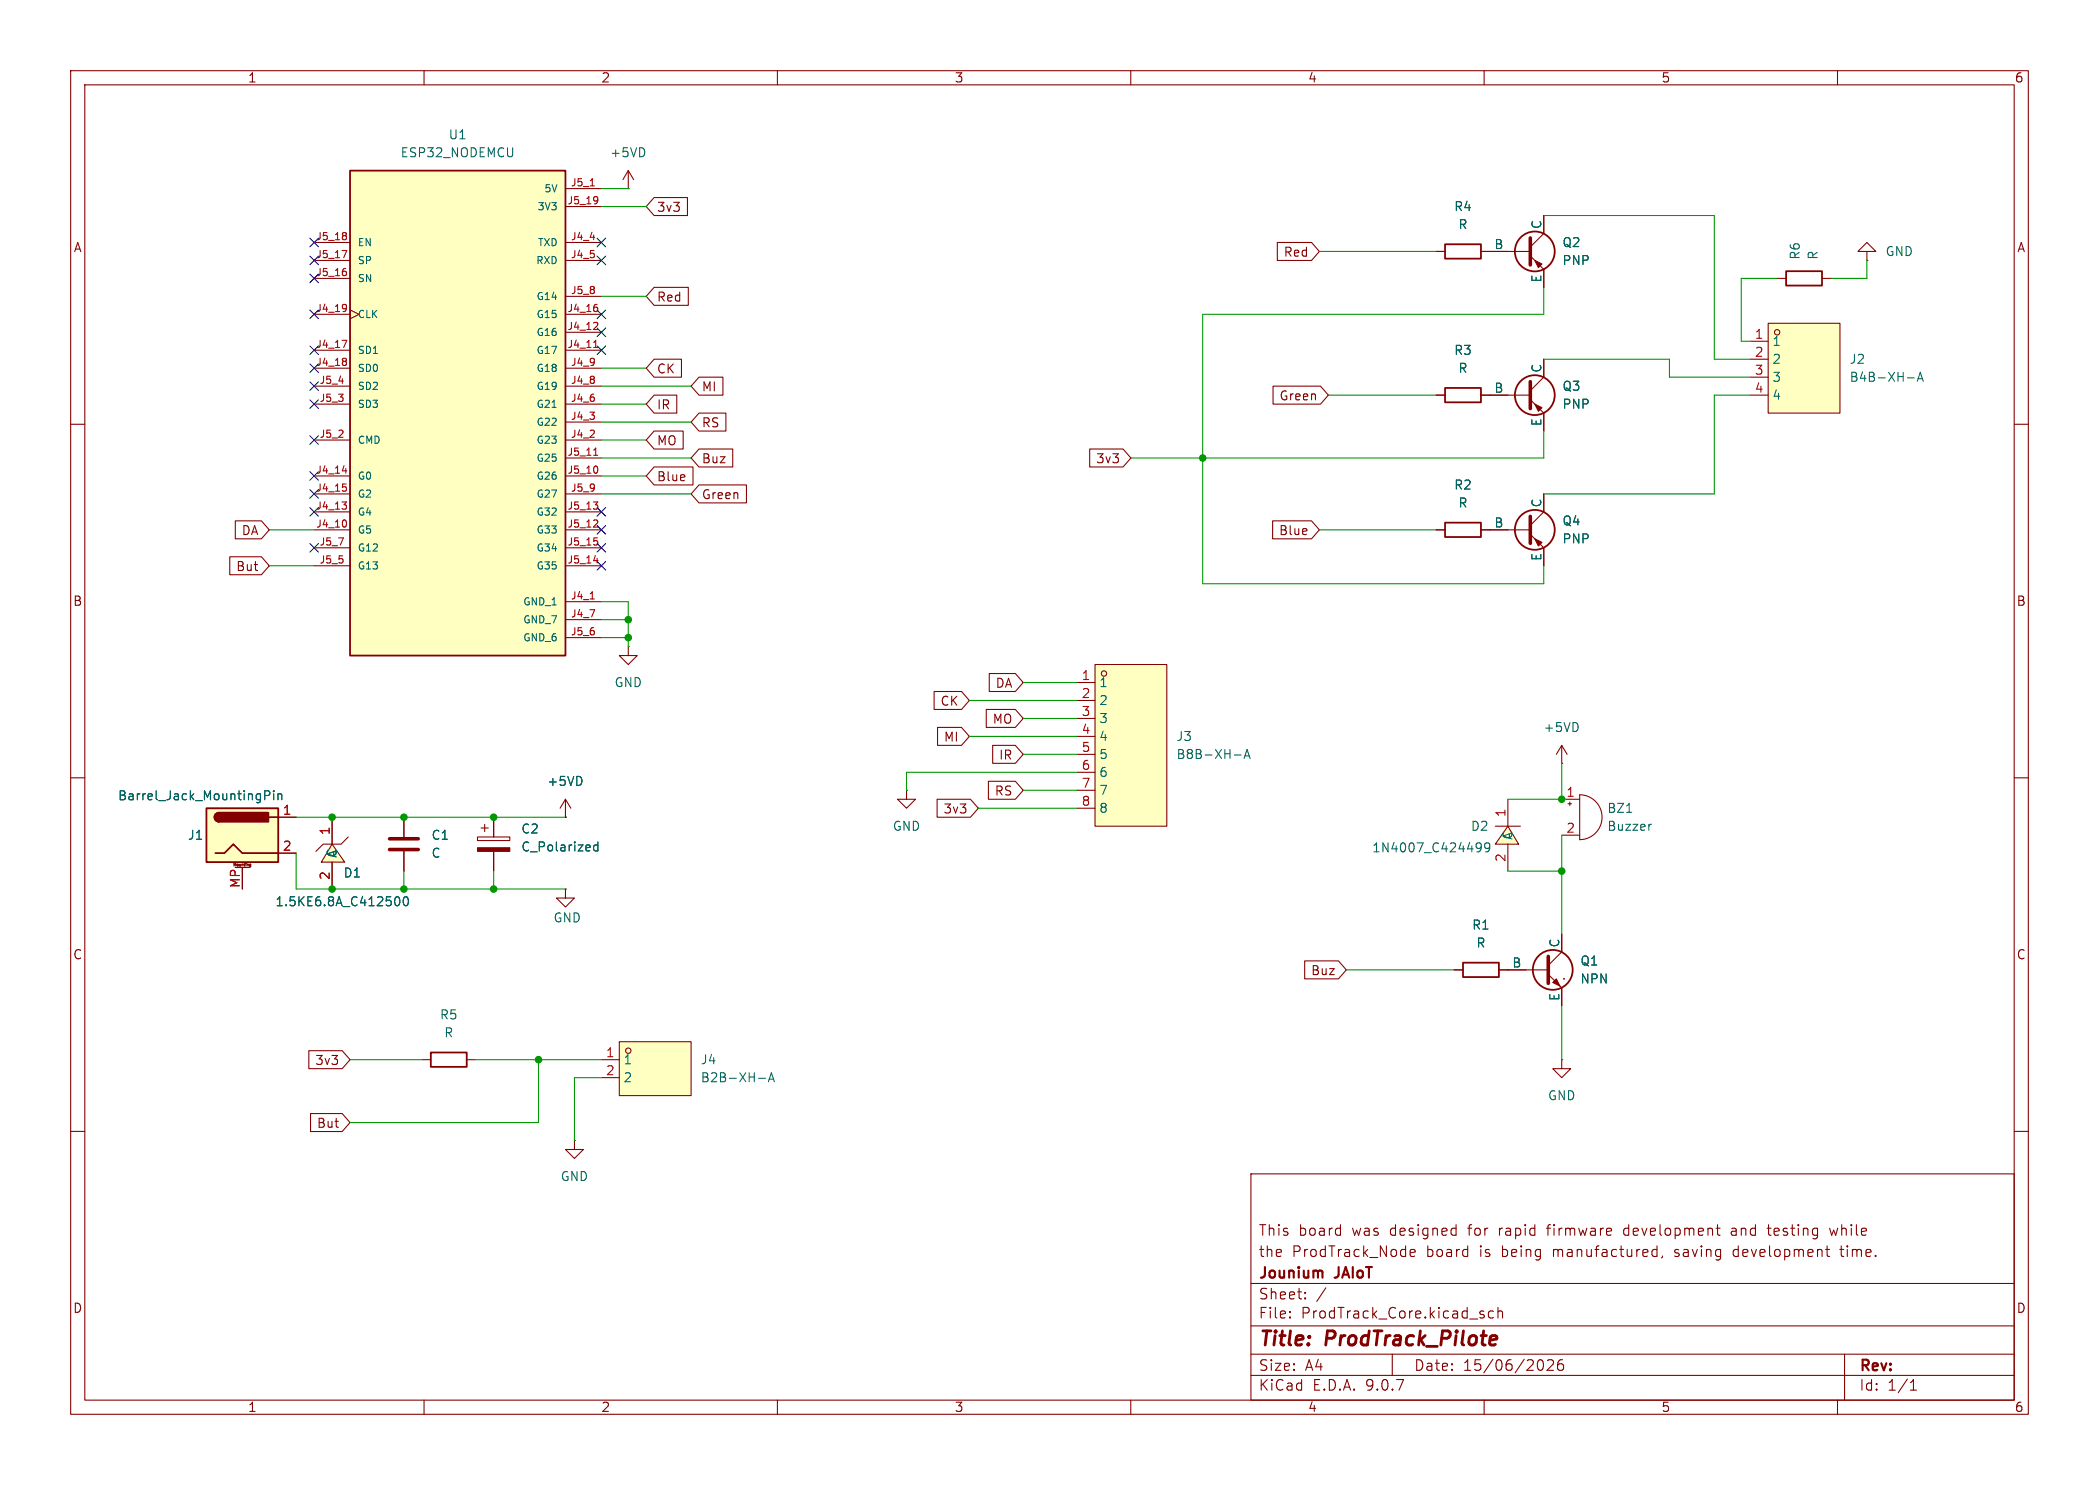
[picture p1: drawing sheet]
<svg xmlns="http://www.w3.org/2000/svg" width="297mm" height="210mm" viewBox="0 0 297 210" stroke-linecap="round" stroke-linejoin="round" font-family="sans-serif">
<g fill="none" stroke="#840000" stroke-width=".15">
<path d="M10 10h277v190h-277zM12 12h273v186h-273zM60 10v2M110 10v2M160 10v2M210 10v2M260 10v2M10 60h2M210.8 74.9h5.7M216.5 75.6l1.9 1.9v2.5M218.4 69.9v2.5l-1.9 1.9M285 60h2"/>
<path d="M10 110h2M285 110h2M59.7 149.9h1.3M66 149.9h1.3M10 160h2M177 166h108v32h-108zM199.5 177.2l.7-.1v-.3l-.5-.1-.2 .2 .1 .7 .1 .1 .5-.1M205.9 173.7l.1 .1M206 173.2v1.5M206 174.6l-.1 .1M229.8 173.8l-.1 .2 .1 .6M234 176.7l.5 .1"/>
<path d="M234.5 177.6l-.5 .1M234.5 176.2v1.5M235.2 177.6l-.1 .3M242.8 173.7h.6M243.1 174.6l.3 .1M245.3 176.8l-.1 .2 .1 .6M245.5 173.7l-.5 .1M245.5 174.1h-.3a.29 .29 0 0 0-.2 .3 .29 .29 0 0 0 .2 .3h.3M250 173.7h.6M250.2 173.2v1.3l.1 .1 .3 .1M258.3 176.7h.6M258.6 177.6l.3 .1"/>
<path d="M258.9 173.7l.3 1 .3-.7M260.3 176.7h.6M260.5 176.2v1.3l.2 .2M285 160h2M60 198v2M110 198v2M160 198v2M177 194.5h108M177 191.5h108M177 187.5h108M177 181.5h108M182.5 186.3h.1l-.1 .1"/>
<path d="M182.5 186.3v.1M182.5 185.5v.1M182.5 185.5h.1l-.1 .1M184.7 183.6v.1M184.7 183.6h-.1l.1 .1M184.7 182.8v.1M184.7 182.8h-.1l.1 .1M187.6 182.1l-1.3 2M197 191.5v3M209.8 185.9l.2 .2v.2l-.2 .1M209.8 185.4l.2 .1M210 198v2"/>
<path d="M211.3 185.5l-.4-.1-.3 .3v.4l.1 .2 .2 .1 .4-.1M212 185.5a.37 .37 0 0 1 .6 .1v.8M212 184.9v1.5M218 192.3a.94 .94 0 0 1 0 1.5M219 192.4l.2-.1 .5 .1a.41 .41 0 0 1 0 .5l-.8 .9h.9M221.1 192.3a.59 .59 0 0 0-.7 .6v.6l.1 .2 .5 .1 .2-.1v-.5l-.1-.3h-.4l-.3 .3M260 198v2M261 191.5v6.5M270.3 196.6h.9M270.3 195.5l.4-.4v1.5"/>
</g>
<path d="M211.6 188.9l.1 .1 .1 .4-1 .1" fill="none" stroke="#840000" stroke-width=".4"/>
<g fill="none" stroke="#840000" stroke-width=".25">
<path d="M61 148.8h5v2.1h-5z"/>
<circle cx="217.2" cy="74.9" r="2.82"/>
</g>
<path d="M216.5 73v3.8" fill="none" stroke="#840000" stroke-width=".51"/>
<path d="M217.2 76.2l1 .5-.5 .5z" fill="#840000" stroke="#840000" stroke-width=".15"/>
<path d="M154.9 94h10.2v22.8h-10.2z" fill="#ffffc2"/>
<g fill="none" stroke="#840000" stroke-width=".15">
<path d="M88.9 91.4v1.3h1.3l-1.3 1.3-1.3-1.3h1.3M88.9 91.4h.1M152.4 96.5h2.5M152.4 99.1h2.5M154.9 94h10.2v22.8h-10.2zM67.6 118.4h4.5v.5h-4.5zM68.1 117.1h1M68.6 116.6v1M69.8 115.6v2.8M152.4 101.6h2.5M152.4 104.1h2.5M152.4 106.7h2.5"/>
<path d="M152.4 109.2h2.5M152.4 111.8h2.5M152.4 114.3h2.5M69.8 120.4v2.8M80 125.7v1.3h1.3l-1.3 1.3-1.3-1.3h1.3M80 125.7h.1M221 149.9v1.2h1.2l-1.2 1.3-1.3-1.3h1.3M221 149.9h.1"/>
<circle cx="156.2" cy="95.3" r=".38"/>
</g>
<path d="M84.6 119.1v1.2M84.6 119.6l-.4-.1-.2 .2v.4l.1 .2h.5M174.6 106.8h1M176 107.3l.5-1.3 .4 1.3M176.2 106.9h.6" fill="none" stroke="#006464" stroke-width=".15"/>
<path d="M67.6 119.9h4.5v.5h-4.5z" fill="#840000" stroke="#840000" stroke-width=".15"/>
<path d="M29.2 114.3h10.2v7.6h-10.2z" fill="#ffffc2"/>
<path d="M204.5 73.9h5v2h-5zM29.2 114.3h10.2v7.6h-10.2zM31 114.9a.64 .64 0 0 0-.6 .7 .64 .64 0 0 0 .6 .6M38.1 115.6h1.3M30.5 120.7h1.2l1.3-1.3 1.3 1.3h5.1" fill="none" stroke="#840000" stroke-width=".25"/>
<g fill="#840000" stroke="#840000" stroke-width=".25">
<path d="M30.5 115.1l.5-.2v1.3a.63 .63 0 0 1-.6-.4 .63 .63 0 0 1 .1-.7z"/>
<path d="M31 114.9h7v1.3h-7z"/>
</g>
<g fill="none" stroke="#840000" stroke-width=".15">
<path d="M203.2 74.9h1.3M209.5 74.9h1.3M39.4 115.6h2.5M221 108h.1M221 105.4l-.8 1.3M221 105.4l.7 1.3M221 105.4v2.6M33.1 122.5v-.4l.1 .3 .2-.3v.4M33.3 122.7h2M34.3 122.7v3M34.6 122.1v.3M34.8 122.1h.1"/>
<path d="M35.3 122.6h.1M35.5 122.6h-.1M35.5 122.5l-.2-.1v-.2h.2v.4M39.4 120.7h2.5"/>
</g>
<path d="M37.5 112.5l.6-.1 .1-.1-.1-.3-.2-.2h-.4v1.3M38.7 111.8v.2M38.7 112.3v.8M39.3 112.3v.8M39.3 112.4l.2-.1h.3l.1 .8" fill="none" stroke="#006464" stroke-width=".15"/>
<path d="M213.4 116.8l1.5 2.6h-3.3z" fill="#ffffc2"/>
<g fill="none" stroke="#840000" stroke-width=".15">
<path d="M80 115.6h.1M80 113l-.8 1.3M80 113l.8 1.3M80 113v2.6M211.6 116.8h3.5M213.4 116.8l1.5 2.6h-3.3zM213.4 113v3.8M213.4 119.4v3.8M221 113h2.5M221 118.1h2.5M221.9 113.7h.5M222.1 113.4v.5"/>
<path d="M223.5 112.4a3.2 3.2 0 0 1 3.2 3.2 3.2 3.2 0 0 1-3.2 3.1zM213.4 137.2h5.7M219.1 137.8l1.9 1.9v2.5M221 132.1v2.5l-1.9 1.9M221.2 138.4h.1"/>
</g>
<path d="M208.9 119.3l.2-.1 .4 .1a.84 .84 0 0 1-.3 1.2h-.2M209.6 119.7l-.3 .3-.4-.1M210.8 119.7l-.2 .3-.4-.1-.1-.2v-.3l.1-.1 .4-.1 .1 .1a.84 .84 0 0 1-.3 1.2h-.2M230.2 114.9h.7M233.7 116.6h-.3" fill="none" stroke="#006464" stroke-width=".15"/>
<path d="M219.1 135.3v3.8" fill="none" stroke="#840000" stroke-width=".51"/>
<circle cx="219.7" cy="137.2" r="2.82" fill="none" stroke="#840000" stroke-width=".25"/>
<path d="M219.7 138.9l.5-.5 .5 1z" fill="#840000" stroke="#840000" stroke-width=".15"/>
<path d="M47 119.4l1.8 2.5h-3.3z" fill="#ffffc2"/>
<path d="M88.9 26.7h.1M88.9 24.1l-.8 1.3M88.9 24.1l.8 1.3M88.9 24.1v2.6M47 119.4l1.8 2.5h-3.3zM47 115.6v3.8M49.3 118.4l-1 1h-2.6l-1 1M47 121.9v3.8" fill="none" stroke="#840000" stroke-width=".15"/>
<path d="M56 126.9l.1-.1a.69 .69 0 0 1 .4 1.2l-.2 .1-.3-.1M57.2 126.9l.2-.1a.69 .69 0 0 1 .3 1.2l-.2 .1a.69 .69 0 0 1-.3-1.2z" fill="none" stroke="#006464" stroke-width=".15"/>
<path d="M49.5 24.1h30.5v68.6h-30.5z" fill="#ffffc2"/>
<g fill="none" stroke="#840000" stroke-width=".25">
<path d="M49.5 24.1h30.5v68.6h-30.5zM252.7 38.4h5.1v2h-5.1zM207 136.1h5.1v2.1h-5.1z"/>
<circle cx="217.2" cy="35.6" r="2.82"/>
</g>
<g fill="none" stroke="#840000" stroke-width=".15">
<path d="M44.4 34.3h5.1M44.4 36.8h5.1M44.4 39.4h5.1M80 34.3h5.1M80 36.8h5.1M80 26.7h5.1M80 29.2h5.1M210.8 35.6h5.7M216.5 36.2l1.9 1.9v2.5M218.4 30.5v2.5l-1.9 1.9M251.5 39.4h1.2M257.8 39.4h1.3"/>
<path d="M264.2 35.6h1.2l-1.2-1.3-1.3 1.3h1.3v1.2M264.2 36.8h.1M44.4 44.5h5.1M44.4 49.5h5.1M44.4 52.1h5.1M44.4 54.6h5.1M44.4 57.2h5.1M49.5 43.8l1.3 .7-1.3 .6M80 44.5h5.1M80 49.5h5.1M80 52.1h5.1M80 54.6h5.1"/>
<path d="M80 57.2h5.1M80 41.9h5.1M80 47h5.1M80 59.7h5.1M44.4 62.2h5.1M44.4 67.3h5.1M44.4 69.9h5.1M44.4 72.4h5.1M44.4 74.9h5.1M44.4 77.5h5.1M80 62.2h5.1M80 67.3h5.1"/>
<path d="M80 69.9h5.1M80 72.4h5.1M80 74.9h5.1M80 77.5h5.1M80 64.8h5.1M44.4 80h5.1M80 80h5.1M80 85.1h5.1M80 87.6h5.1M80 90.2h5.1M128.3 111.8v1.2h1.2l-1.2 1.3-1.3-1.3h1.3M128.3 111.8h.1"/>
<path d="M205.7 137.2h1.3M212.1 137.2h1.3"/>
</g>
<g fill="none" stroke="#a90000" stroke-width=".15">
<path d="M48.4 35.4h.7l-.5 1M48.9 32.9l.1 .2-.1 .2M48.9 33.4l.1 .1-.1 .4M48.9 38.4l.1 .1-.1 .4M83.5 26.3h.6M84.5 27.9a.86 .86 0 0 1-.1 .8M84.6 28.2l-.1 .2M48.4 48.1h.7l-.5 1M48.9 43.1h.1a.86 .86 0 0 1-.1 .9M48.9 50.7l.1 .2-.1 .2M48.9 51.2l.1 .1-.1 .3M49 43.5l-.1 .1"/>
<path d="M84 49.1h.6M84.2 48.3l.1-.2v1M84.4 45.6l.2 .2-.1 .2-.5 .6h.6M84.5 43.5l.1 .1-.1 .4M48.4 71h.6l-.3 .4M48.4 66.6h.7M48.5 68.4h.5M48.9 68.9l.1 .1-.1 .4M48.9 71.4l.1 .2-.1 .4M48.9 73.6l.1 .3-.1 .5M84 71h.6l-.4 .4M84 64.4h.6"/>
<path d="M84 79.3h.6M84 76.1h.5M84.2 63.5l.1-.1v1M84.4 73.5l.2 .2-.1 .3-.5 .5h.6M84.5 66l.1 .3-.1 .5M84.5 71.4l.1 .2-.1 .4M84.5 76.5l.1 .1-.1 .4M83.5 84.7h.6"/>
</g>
<path d="M78.1 57.6h.6" fill="none" stroke="#006464" stroke-width=".15"/>
<path d="M216.5 33.7v3.8" fill="none" stroke="#840000" stroke-width=".51"/>
<path d="M217.2 36.8l1 .5-.5 .5z" fill="#840000" stroke="#840000" stroke-width=".15"/>
<path d="M250.2 45.7h10.1v12.7h-10.1z" fill="#ffffc2"/>
<g fill="none" stroke="#840000" stroke-width=".15">
<path d="M203.2 55.9h1.3M209.5 55.9h1.3M247.6 48.3h2.6M247.6 50.8h2.6M247.6 53.3h2.6M247.6 55.9h2.6M250.2 45.7h10.1v12.7h-10.1zM81.3 161.3v1.3h1.2l-1.2 1.2-1.3-1.2h1.3M81.3 161.3h.1"/>
<circle cx="251.5" cy="47" r=".38"/>
</g>
<path d="M269.9 53.4h1M271.3 53.9l.4-1.3 .4 1.3M271.4 53.6h.6" fill="none" stroke="#006464" stroke-width=".15"/>
<path d="M204.5 54.9h5v2h-5z" fill="none" stroke="#840000" stroke-width=".25"/>
<path d="M87.6 147.3h10.2v7.6h-10.2z" fill="#ffffc2"/>
<g fill="none" stroke="#840000" stroke-width=".15">
<path d="M92.6 27.9h4.7v2.6h-4.7l-1.2-1.3zM180.7 34.3h4.9l1.1 1.3-1.1 1.2h-4.9zM203.2 35.6h1.3M209.5 35.6h3.9M218.4 30.5v2.5M218.4 38.1v2.5M92.6 55.9h3.2v2.5h-3.2l-1.2-1.2zM92.6 40.6h4.8v2.6h-4.8l-1.2-1.3zM92.6 50.8h3.8v2.5h-3.8l-1.2-1.2zM98.9 53.3h3.4v2.6h-3.4l-1.1-1.3zM98.9 58.4h3.8v2.6h-3.8l-1.1-1.3zM180.1 54.6h6.7l1.2 1.3-1.2 1.3h-6.7z"/>
<path d="M203.2 55.9h1.3M209.5 55.9h7M216.5 56.5l1.9 1.9v2.6M218.4 50.8v2.5l-1.9 1.9M32.5 78.7h4.5l1.1 1.3-1.1 1.3h-4.5zM33.3 73.7h3.7l1.1 1.2-1.1 1.3h-3.7zM92.6 61h4.1v2.5h-4.1l-1.2-1.3zM92.6 66h5.5v2.6h-5.5l-1.2-1.3zM98.9 63.5h4.8v2.5h-4.8l-1.1-1.2zM98.9 68.6h6.7v2.5h-6.7l-1.1-1.2zM154.2 63.5h4.7l1.1 1.3-1.1 1.2h-4.7zM180.1 73.7h5.5l1.1 1.2-1.1 1.3h-5.5z"/>
<path d="M203.2 74.9h1.3M209.5 74.9h3.9M218.4 69.9v2.5M218.4 77.5v2.5M132.2 97.8h3.8l1.2 1.3-1.2 1.2h-3.8zM140 95.2h3.7l1.1 1.3-1.1 1.3h-3.7zM39.4 115.6h2.5M47 115.6v3.8M57.1 115.6v2.8M69.8 115.6v2.8M80 115.6h.1M132.6 113h4.7l1.1 1.3-1.1 1.3h-4.7z"/>
<path d="M132.7 102.9h3.3l1.2 1.2-1.2 1.3h-3.3zM139.6 100.3h4.1l1.1 1.3-1.1 1.3h-4.1zM139.9 110.5h3.8l1.1 1.3-1.1 1.2h-3.8zM140.5 105.4h3.2l1.1 1.3-1.1 1.3h-3.2zM34.3 122.7v3M39.4 120.7h2.5M47 121.9v3.8M57.1 120.4v2.8M69.8 120.4v2.8M184.6 135.9h4.8l1.1 1.3-1.1 1.2h-4.8zM205.7 137.2h1.3M212.1 137.2h3.8"/>
<path d="M221 132.1v2.5M221 139.7v2.5M43.7 148.6h4.7l1.1 1.3-1.1 1.2h-4.7zM43.9 157.5h4.5l1.1 1.3-1.1 1.2h-4.5zM85.1 149.9h2.5M85.1 152.4h2.5M87.6 147.3h10.2v7.6h-10.2z"/>
<circle cx="88.9" cy="148.6" r=".38"/>
</g>
<path d="M37.5 112.5l.6-.1 .1-.1-.1-.3-.2-.2h-.4v1.3M38.7 111.8v.2M38.7 112.3v.8M39.3 112.3v.8M39.3 112.4l.2-.1h.3l.1 .8M84.6 119.1v1.2M84.6 119.6l-.4-.1-.2 .2v.4l.1 .2h.5M56 126.9l.1-.1a.69 .69 0 0 1 .4 1.2l-.2 .1-.3-.1M57.2 126.9l.2-.1a.69 .69 0 0 1 .3 1.2l-.2 .1a.69 .69 0 0 1-.3-1.2zM107.3 152.5h1M108.7 153l.4-1.3 .5 1.3M108.8 152.6h.7" fill="none" stroke="#006464" stroke-width=".15"/>
<g fill="none" stroke="#840000" stroke-width=".25">
<path d="M204.5 34.5h5v2.1h-5z"/>
<circle cx="217.2" cy="55.9" r="2.82"/>
</g>
<path d="M216.5 54v3.8M55.1 118.6h4.1M55.1 120.1h4.1" fill="none" stroke="#840000" stroke-width=".51"/>
<path d="M217.2 57.2l1 .5-.5 .5z" fill="#840000" stroke="#840000" stroke-width=".15"/>
<g fill="none" stroke="#009600" stroke-width=".15">
<path d="M85.1 26.7h3.8M85.1 29.2h6.3M186.7 35.6h16.5M218.4 30.5h24.2v20.3h5M251.5 39.4h-5.1v8.9h1.2M264.2 36.8v2.6h-5.1M85.1 52.1h6.3M85.1 57.2h6.3M85.1 59.7h12.7M85.1 54.6h12.7M85.1 41.9h6.3M188 55.9h15.2"/>
<path d="M218.4 40.6v3.9h-48.2v38.1h48.2v-2.6M218.4 50.8h17.8v2.5h11.4M247.6 55.9h-5v14h-24.2M38.1 74.9h6.3M85.1 69.9h12.7M85.1 64.8h12.7M85.1 62.2h6.3M85.1 67.3h6.3M186.7 74.9h16.5M218.4 61v3.8h-58.4M38.1 80h6.3M85.1 90.2h3.8"/>
<path d="M85.1 85.1h3.8v6.3M85.1 87.6h3.8M137.2 99.1h15.2M144.8 96.5h7.6M41.9 115.6h38.1M137.2 104.1h15.2M138.4 114.3h14M144.8 106.7h7.6M144.8 111.8h7.6M144.8 101.6h7.6M152.4 109.2h-24.1v2.6M221 108v5h-7.6"/>
<path d="M221 118.1v14M41.9 120.7v5h38.1M57.1 123.2v2.5M69.8 123.2v2.5M190.5 137.2h15.2M213.4 123.2h7.6M49.5 149.9h10.2M67.3 149.9h17.8M76.2 149.9v8.9h-26.7M85.1 152.4h-3.8v8.9M221 142.2v7.7"/>
</g>
<g fill="none" stroke="#000084" stroke-width=".15">
<path d="M43.8 33.7l1.3 1.2M43.8 36.2l1.3 1.2M43.8 38.8l1.3 1.2M45.1 33.7l-1.3 1.2M45.1 36.2l-1.3 1.2M45.1 38.8l-1.3 1.2M84.5 36.2l1.2 1.2M84.5 33.7l1.2 1.2M85.7 36.2l-1.2 1.2M85.7 33.7l-1.2 1.2M43.8 48.9l1.3 1.2M43.8 54l1.3 1.2"/>
<path d="M43.8 56.5l1.3 1.3M43.8 43.8l1.3 1.3M43.8 51.5l1.3 1.2M45.1 48.9l-1.3 1.2M45.1 54l-1.3 1.2M45.1 56.5l-1.3 1.3M45.1 43.8l-1.3 1.3M45.1 51.5l-1.3 1.2M84.5 48.9l1.2 1.2M84.5 46.4l1.2 1.2M84.5 43.8l1.2 1.3M85.7 48.9l-1.2 1.2"/>
<path d="M85.7 46.4l-1.2 1.2M85.7 43.8l-1.2 1.3M43.8 71.8l1.3 1.2M43.8 66.7l1.3 1.2M43.8 61.6l1.3 1.2M43.8 69.2l1.3 1.3M43.8 76.9l1.3 1.2M45.1 71.8l-1.3 1.2M45.1 66.7l-1.3 1.2M45.1 61.6l-1.3 1.2M45.1 69.2l-1.3 1.3M45.1 76.9l-1.3 1.2"/>
<path d="M84.5 74.3l1.2 1.2M84.5 71.8l1.2 1.2M84.5 79.4l1.2 1.2M84.5 76.9l1.2 1.2M85.7 74.3l-1.2 1.2M85.7 71.8l-1.2 1.2M85.7 79.4l-1.2 1.2M85.7 76.9l-1.2 1.2"/>
</g>
<g fill="#009600" stroke="#009600" stroke-width=".15">
<circle cx="76.2" cy="149.9" r=".46"/>
<circle cx="69.8" cy="125.7" r=".46"/>
<circle cx="69.8" cy="115.6" r=".46"/>
<circle cx="47" cy="125.7" r=".46"/>
<circle cx="47" cy="115.6" r=".46"/>
<circle cx="57.1" cy="125.7" r=".46"/>
<circle cx="57.1" cy="115.6" r=".46"/>
<circle cx="88.9" cy="90.2" r=".46"/>
<circle cx="88.9" cy="87.6" r=".46"/>
<circle cx="170.2" cy="64.8" r=".46"/>
<circle cx="221" cy="113" r=".46"/>
<circle cx="221" cy="123.2" r=".46"/>
</g>
<g font-size="2.8" fill="#840000">
<text x="178" y="190.9">Title:</text>
<text x="187.7" y="190.9">ProdTrack_Pilote</text>
</g>
<g font-size="2.1" fill="#840000">
<text x="178" y="178">the</text>
<text x="178" y="175">This</text>
<text x="182.8" y="178">ProdTrack_Node</text>
<text x="183.7" y="175">board</text>
<text x="191.4" y="175">was</text>
<text x="196.8" y="175">designed</text>
<text x="201.9" y="178">board</text>
<text x="208.1" y="175">for</text>
<text x="209.5" y="178">is</text>
<text x="212.5" y="175">rapid</text>
<text x="212.8" y="178">being</text>
<text x="219.5" y="175">firmware</text>
<text x="220.1" y="178">manufactured,</text>
<text x="230.5" y="175">development</text>
<text x="237.5" y="178">saving</text>
<text x="245.8" y="175">and</text>
<text x="246" y="178">development</text>
<text x="251.2" y="175">testing</text>
<text x="260.1" y="175">while</text>
<text x="261.3" y="178">time.</text>
<text x="178" y="184">Sheet:</text>
<text x="178" y="181.2">Jounium</text>
<text x="189" y="181.2">JAIoT</text>
<text x="178" y="186.7">File:</text>
<text x="184.1" y="186.7">ProdTrack_Core.kicad_sch</text>
<text x="178" y="196.9">KiCad</text>
<text x="178" y="194.1">Size:</text>
<text x="184.7" y="194.1">A4</text>
<text x="185.7" y="196.9">E.D.A.</text>
<text x="193.3" y="196.9">9.0.7</text>
<text x="200" y="194.1">Date:</text>
<text x="207" y="194.1">15/06/2026</text>
<text x="263" y="194.3">Rev:</text>
<text x="263" y="196.9">Id:</text>
<text x="267.1" y="196.9">1/1</text>
</g>
<g font-size="1.8" fill="#840000">
<text x="35" y="11.9">1</text>
<text x="85" y="11.9">2</text>
<text x="135" y="11.9">3</text>
<text x="185" y="11.9">4</text>
<text x="235" y="11.9">5</text>
<text x="285" y="11.9">6</text>
<text x="10.3" y="35.9">A</text>
<text x="92.9" y="30.2">3v3</text>
<text x="285.3" y="35.9">A</text>
<text x="181.6" y="36.5">Red</text>
<text x="92.9" y="42.9">Red</text>
<text x="92.9" y="53">CK</text>
<text x="92.9" y="58.1">IR</text>
<text x="99.2" y="55.6">MI</text>
<text x="180.9" y="56.8">Green</text>
<text x="92.9" y="63.2">MO</text>
<text x="99.2" y="60.6">RS</text>
<text x="99.2" y="65.7">Buz</text>
<text x="155" y="65.7">3v3</text>
<text x="92.9" y="68.3">Blue</text>
<text x="99.2" y="70.8">Green</text>
<text x="34.1" y="75.9">DA</text>
<text x="180.9" y="75.9">Blue</text>
<text x="33.3" y="81">But</text>
<text x="10.3" y="85.9">B</text>
<text x="285.3" y="85.9">B</text>
<text x="133" y="100">CK</text>
<text x="140.8" y="97.5">DA</text>
<text x="133.5" y="105.1">MI</text>
<text x="140.4" y="102.6">MO</text>
<text x="141.3" y="107.6">IR</text>
<text x="140.7" y="112.7">RS</text>
<text x="133.4" y="115.3">3v3</text>
<text x="10.3" y="135.9">C</text>
<text x="285.3" y="135.9">C</text>
<text x="185.4" y="138.1">Buz</text>
<text x="44.5" y="150.8">3v3</text>
<text x="44.8" y="159.7">But</text>
<text x="10.3" y="185.9">D</text>
<text x="285.3" y="185.9">D</text>
<text x="35" y="199.9">1</text>
<text x="85" y="199.9">2</text>
<text x="135" y="199.9">3</text>
<text x="185" y="199.9">4</text>
<text x="235" y="199.9">5</text>
<text x="285" y="199.9">6</text>
</g>
<g font-size="1.8" fill="#006464">
<text x="56.6" y="22.5">ESP32_NODEMCU</text>
<text x="63.4" y="19.9">U1</text>
<text x="86.2" y="22.5">+5VD</text>
<text x="205.7" y="30.1">R4</text>
<text x="206.3" y="32.6">R</text>
<text x="211.4" y="35.3">B</text>
<text x="218.2" y="32.5" transform="rotate(-90 218.2 32.5)">C</text>
<text x="221" y="35.2">Q2</text>
<text x="218.2" y="40" transform="rotate(-90 218.2 40)">E</text>
<text x="221" y="37.7">PNP</text>
<text x="254.9" y="36.8" transform="rotate(-90 254.9 36.8)">R6</text>
<text x="257.4" y="36.8" transform="rotate(-90 257.4 36.8)">R</text>
<text x="266.7" y="36.4">GND</text>
<text x="205.7" y="50.4">R3</text>
<text x="206.3" y="52.9">R</text>
<text x="218.2" y="52.8" transform="rotate(-90 218.2 52.8)">C</text>
<text x="250.7" y="49.1">1</text>
<text x="250.7" y="51.7">2</text>
<text x="261.6" y="51.7">J2</text>
<text x="211.4" y="55.6">B</text>
<text x="221" y="58">PNP</text>
<text x="221" y="55.5">Q3</text>
<text x="250.7" y="54.2">3</text>
<text x="250.7" y="56.7">4</text>
<text x="261.6" y="54.2">B4B-XH-A</text>
<text x="218.2" y="60.4" transform="rotate(-90 218.2 60.4)">E</text>
<text x="205.7" y="69.4">R2</text>
<text x="206.3" y="72">R</text>
<text x="218.2" y="71.9" transform="rotate(-90 218.2 71.9)">C</text>
<text x="211.4" y="74.7">B</text>
<text x="221" y="77.1">PNP</text>
<text x="221" y="74.5">Q4</text>
<text x="218.2" y="79.4" transform="rotate(-90 218.2 79.4)">E</text>
<text x="86.9" y="97.4">GND</text>
<text x="155.4" y="97.4">1</text>
<text x="155.4" y="99.9">2</text>
<text x="155.4" y="102.5">3</text>
<text x="155.4" y="105">4</text>
<text x="155.4" y="107.5">5</text>
<text x="166.4" y="105">J3</text>
<text x="166.4" y="107.5">B8B-XH-A</text>
<text x="218.3" y="103.7">+5VD</text>
<text x="16.6" y="113.4">Barrel_Jack_MountingPin</text>
<text x="77.3" y="111.4">+5VD</text>
<text x="155.4" y="110.1">6</text>
<text x="155.4" y="112.6">7</text>
<text x="26.5" y="119">J1</text>
<text x="61" y="119">C1</text>
<text x="73.7" y="118.1">C2</text>
<text x="126.2" y="117.7">GND</text>
<text x="155.4" y="115.2">8</text>
<text x="208" y="117.7">D2</text>
<text x="214.2" y="118.9" transform="rotate(-90 214.2 118.9)">A</text>
<text x="227.3" y="115.2">BZ1</text>
<text x="227.3" y="117.7">Buzzer</text>
<text x="47.9" y="121.4" transform="rotate(-90 47.9 121.4)">A</text>
<text x="48.5" y="124.3">D1</text>
<text x="61" y="121.5">C</text>
<text x="73.7" y="120.6">C_Polarized</text>
<text x="194.1" y="120.8">1N4007_C424499</text>
<text x="38.9" y="128.4">1.5KE6.8A_C412500</text>
<text x="78.2" y="130.7">GND</text>
<text x="208.2" y="131.7">R1</text>
<text x="208.8" y="134.2">R</text>
<text x="213.9" y="136.9">B</text>
<text x="220.7" y="134.1" transform="rotate(-90 220.7 134.1)">C</text>
<text x="223.5" y="136.8">Q1</text>
<text x="220.7" y="141.6" transform="rotate(-90 220.7 141.6)">E</text>
<text x="223.5" y="139.3">NPN</text>
<text x="62.2" y="144.4">R5</text>
<text x="62.8" y="146.9">R</text>
<text x="88.1" y="150.7">1</text>
<text x="88.1" y="153.3">2</text>
<text x="99.1" y="150.7">J4</text>
<text x="99.1" y="153.3">B2B-XH-A</text>
<text x="218.9" y="155.8">GND</text>
<text x="79.2" y="167.2">GND</text>
</g>
<g font-size="1.8" fill="#a90000">
<text x="248.2" y="48">1</text>
<text x="248.2" y="50.5">2</text>
<text x="248.2" y="53.1">3</text>
<text x="248.2" y="55.6">4</text>
<text x="153" y="96.3">1</text>
<text x="153" y="98.8">2</text>
<text x="153" y="101.3">3</text>
<text x="153" y="103.9">4</text>
<text x="153" y="106.4">5</text>
<text x="153" y="109">6</text>
<text x="153" y="111.5">7</text>
<text x="221.5" y="112.8">1</text>
<text x="39.9" y="115.3">1</text>
<text x="46.7" y="118.2" transform="rotate(-90 46.7 118.2)">1</text>
<text x="153" y="114">8</text>
<text x="213.1" y="115.6" transform="rotate(-90 213.1 115.6)">1</text>
<text x="221.5" y="117.9">2</text>
<text x="34" y="125.7" transform="rotate(-90 34 125.7)">MP</text>
<text x="39.9" y="120.4">2</text>
<text x="46.7" y="124.5" transform="rotate(-90 46.7 124.5)">2</text>
<text x="213.1" y="122" transform="rotate(-90 213.1 122)">2</text>
<text x="85.7" y="149.6">1</text>
<text x="85.7" y="152.1">2</text>
</g>
<g font-size="1.4" fill="#006464">
<text x="75.9" y="29.9">3V3</text>
<text x="76.9" y="27.4">5V</text>
<text x="50.5" y="35">EN</text>
<text x="76" y="35">TXD</text>
<text x="50.5" y="37.6">SP</text>
<text x="50.5" y="40.1">SN</text>
<text x="75.7" y="37.6">RXD</text>
<text x="50.5" y="45.2">CLK</text>
<text x="75.8" y="42.6">G14</text>
<text x="75.8" y="45.2">G15</text>
<text x="75.8" y="47.7">G16</text>
<text x="50.5" y="50.3">SD1</text>
<text x="50.5" y="52.8">SD0</text>
<text x="75.8" y="50.3">G17</text>
<text x="75.8" y="52.8">G18</text>
<text x="50.5" y="55.3">SD2</text>
<text x="50.5" y="57.9">SD3</text>
<text x="75.8" y="55.3">G19</text>
<text x="75.8" y="57.9">G21</text>
<text x="50.5" y="63">CMD</text>
<text x="75.8" y="60.4">G22</text>
<text x="75.8" y="63">G23</text>
<text x="75.8" y="65.5">G25</text>
<text x="50.5" y="68">G0</text>
<text x="50.5" y="70.6">G2</text>
<text x="75.8" y="68">G26</text>
<text x="75.8" y="70.6">G27</text>
<text x="50.5" y="73.1">G4</text>
<text x="50.5" y="75.7">G5</text>
<text x="75.8" y="73.1">G32</text>
<text x="75.8" y="75.7">G33</text>
<text x="50.5" y="78.2">G12</text>
<text x="50.5" y="80.7">G13</text>
<text x="75.8" y="78.2">G34</text>
<text x="75.8" y="80.7">G35</text>
<text x="73.9" y="85.8">GND_1</text>
<text x="73.9" y="88.4">GND_7</text>
<text x="73.9" y="90.9">GND_6</text>
</g>
<g font-size="1.4" fill="#a90000">
<text x="80.2" y="29">J5_19</text>
<text x="80.7" y="26.4">J5_1</text>
<text x="44.6" y="34">J5_18</text>
<text x="80.7" y="34">J4_4</text>
<text x="44.6" y="36.6">J5_17</text>
<text x="44.6" y="39.1">J5_16</text>
<text x="80.7" y="36.6">J4_5</text>
<text x="80.7" y="41.7">J5_8</text>
<text x="44.6" y="44.2">J4_19</text>
<text x="80.2" y="44.2">J4_16</text>
<text x="80.2" y="46.7">J4_12</text>
<text x="44.6" y="49.3">J4_17</text>
<text x="44.6" y="51.8">J4_18</text>
<text x="80.2" y="49.3">J4_11</text>
<text x="80.7" y="51.8">J4_9</text>
<text x="45.1" y="54.4">J5_4</text>
<text x="45.1" y="56.9">J5_3</text>
<text x="80.7" y="54.4">J4_8</text>
<text x="80.7" y="56.9">J4_6</text>
<text x="80.7" y="59.4">J4_3</text>
<text x="45.1" y="62">J5_2</text>
<text x="80.2" y="64.5">J5_11</text>
<text x="80.7" y="62">J4_2</text>
<text x="44.6" y="67.1">J4_14</text>
<text x="44.6" y="69.6">J4_15</text>
<text x="80.2" y="67.1">J5_10</text>
<text x="80.7" y="69.6">J5_9</text>
<text x="44.6" y="72.1">J4_13</text>
<text x="44.6" y="74.7">J4_10</text>
<text x="45.1" y="77.2">J5_7</text>
<text x="80.2" y="72.1">J5_13</text>
<text x="80.2" y="74.7">J5_12</text>
<text x="80.2" y="77.2">J5_15</text>
<text x="45.1" y="79.8">J5_5</text>
<text x="80.2" y="79.8">J5_14</text>
<text x="80.7" y="84.8">J4_1</text>
<text x="80.7" y="87.4">J4_7</text>
<text x="80.7" y="89.9">J5_6</text>
</g>
<text font-size=".5" fill="#840000" x="32.8" y="122.7">Mounting</text>
</svg>
